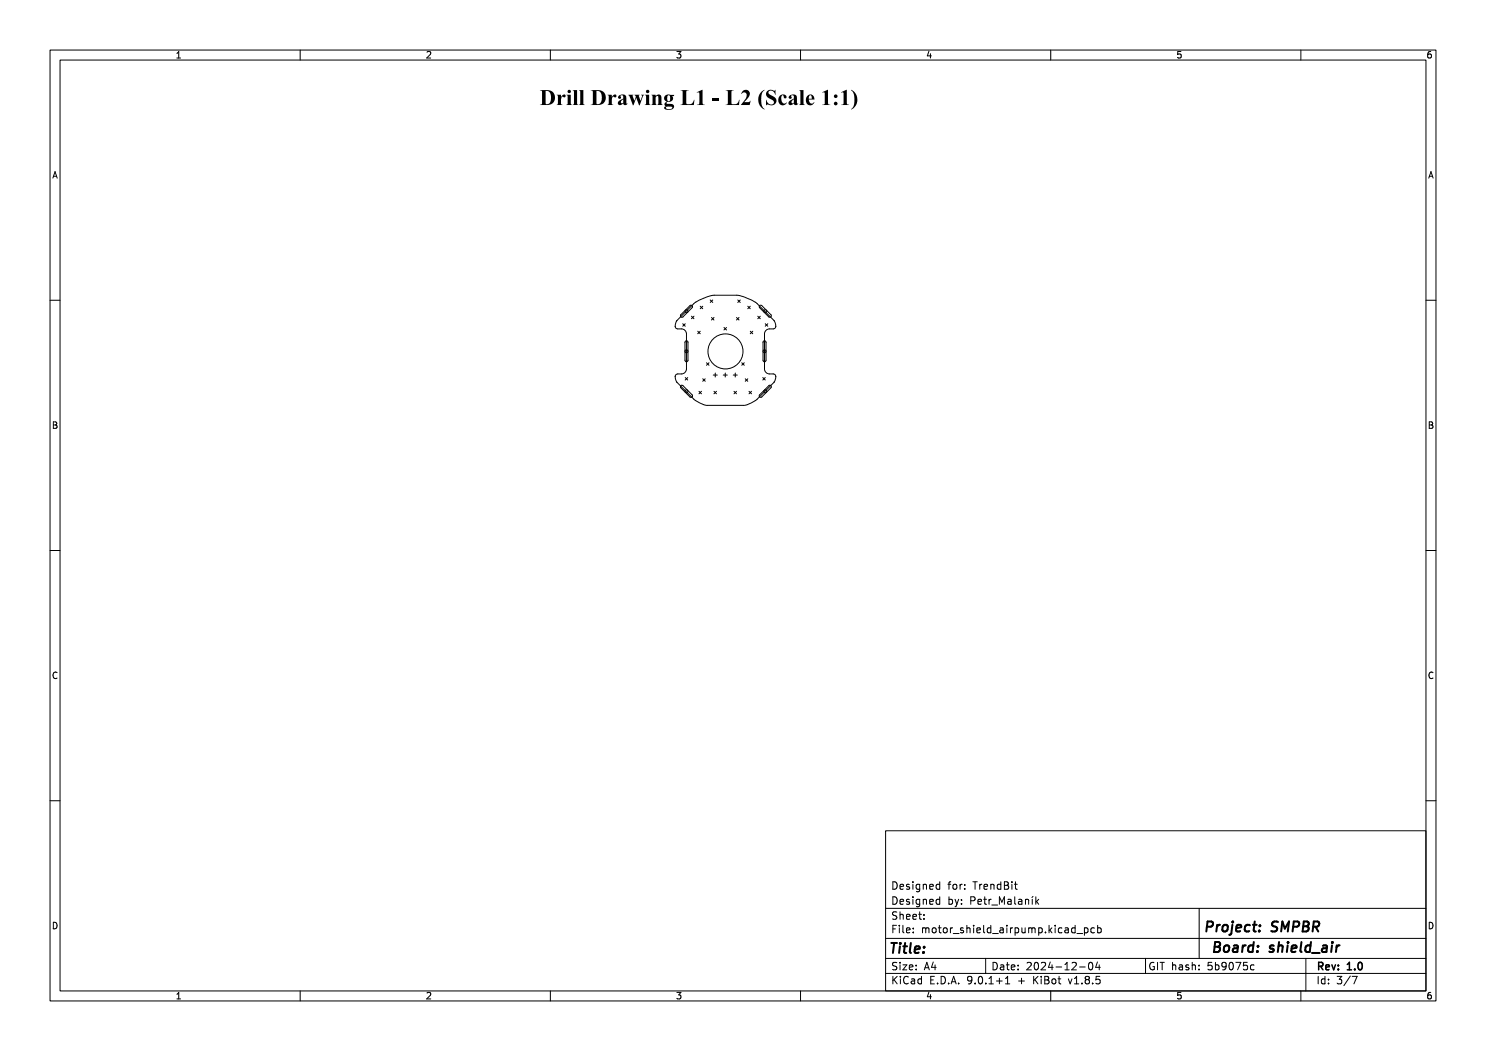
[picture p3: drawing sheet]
<svg xmlns="http://www.w3.org/2000/svg" width="297mm" height="210mm" viewBox="0 0 297 210" stroke-linecap="round" stroke-linejoin="round" font-family="sans-serif">
<g fill="none" stroke="#000" stroke-width=".2">
<path d="M10 10h277v190h-277zM12 12h273v186h-273zM35.3 11.6h.8M35.3 10.7l.4-.4v1.3M60 10v2M85.3 10.4l.5-.1 .3 .4-.8 .9h.8M110 10v2M135.3 10.3h.8l-.4 .5 .3 .1v.6l-.2 .1-.5-.1M160 10v2M185.7 10.2l-.4 1h.9M186 10.7v.9M210 10v2"/>
<path d="M236 10.3h-.6l-.1 .6 .2-.1 .5 .1 .1 .1-.1 .5-.2 .1-.5-.1M260 10v2M286 10.3l-.4 .1-.2 .2-.1 .7 .3 .3 .4-.1 .1-.5-.1-.1-.4-.1-.3 .2M10.6 35.6l.4-1.3 .4 1.3M10.7 35.2h.6M285.6 35.6l.4-1.3 .4 1.3M285.7 35.2h.6M10 60h2M142 59.9l.5 .5M142.5 59.9l-.5 .5M147.5 59.9l.5 .5M148 59.9l-.5 .5"/>
<path d="M285 60h2M135.3 64l3.4-3.3a9.4 9.4 0 0 1 4-1.7h4.6a9.4 9.4 0 0 1 4 1.7l3.4 3.3a1.42 1.42 0 0 1 .1 1.7h-.3a1.36 1.36 0 0 0-1.6 .6l-.1 7.4a1 1 0 0 0 1 1h.7a.95 .95 0 0 1 .2 1.6l-3.6 3.7a6 6 0 0 1-2.5 1h-7.2a6.2 6.2 0 0 1-2.7-1.2l-3.4-3.4a1.42 1.42 0 0 1-.1-1.6l.3-.1a1.35 1.35 0 0 0 1.6-.6l.1-7.4a1 1 0 0 0-1-1h-.7a.95 .95 0 0 1-.2-1.6zM136.1 62.9l1.8-1.8h.4v.4l-1.8 1.8h-.4zM136.1 77.1h.4l1.8 1.8v.4h-.4l-1.8-1.8zM136.5 64.7l.5 .5M137 64.7l-.5 .5M137 75.4l.5 .5M137.1 68.1a.3 .3 0 0 1 .4 .3v3.6a.3 .3 0 0 1-.3 .3 .3 .3 0 0 1-.3-.3v-3.6zM137.5 75.4l-.5 .5M138.2 63.2l.5 .5M138.7 63.2l-.5 .5M139.5 66.2l.5 .5"/>
<path d="M139.7 78.2l.5 .5M140 66.2l-.5 .5M140 61.2l.5 .5M140.2 78.2l-.5 .5M140.5 75.7l.5 .5M140.5 61.2l-.5 .5M141 75.7l-.5 .5M141.2 72.5l.5 .5M141.7 72.5l-.5 .5M142.2 63.4l.5 .5M142.6 74.9h.8M142.7 78.2l.5 .5"/>
<path d="M142.7 63.4l-.5 .5M143 74.5v.8M143.2 78.2l-.5 .5M144.6 74.9h.8M144.7 65.4l.5 .5M145 74.5v.8M145.2 65.4l-.5 .5M146.6 74.9h.8M146.7 78.2l.5 .5M147 74.5v.8M147.2 63.4l.5 .5M147.2 78.2l-.5 .5"/>
<path d="M147.7 63.4l-.5 .5M148.3 72.5l.5 .5M148.8 72.5l-.5 .5M149 75.7l.5 .5M149.5 61.2l.5 .5M149.5 75.7l-.5 .5M149.7 78.2l.5 .5M150 66.2l.5 .5M150 61.2l-.5 .5M150.2 78.2l-.5 .5M150.5 66.2l-.5 .5M151.5 63.2l.5 .5"/>
<path d="M151.8 78.9l1.9-1.8h.4v.4l-1.9 1.8h-.4zM151.8 61.1h.4l1.9 1.8v.4h-.4l-1.9-1.8zM152 63.2l-.5 .5M152.5 75.4l.5 .5M152.5 68.2l.2-.1a.3 .3 0 0 1 .4 .3v3.6a.3 .3 0 0 1-.3 .3 .3 .3 0 0 1-.3-.3zM153 64.7l.5 .5M153 75.4l-.5 .5M153.5 64.7l-.5 .5M10.7 84.3h.4l.2 .2-.2 .4 .2 .1 .1 .3-.2 .3h-.5zM10.7 84.9h.4M285.7 84.3h.4l.2 .2-.2 .4 .2 .1 .1 .3-.2 .3h-.5zM285.7 84.9h.4"/>
<path d="M10 110h2M285 110h2M11.4 134.4a.62 .62 0 0 0-.9 .5 .62 .62 0 0 0 .7 .7l.2-.1M286.4 134.4a.62 .62 0 0 0-.9 .5 .62 .62 0 0 0 .7 .7l.2-.1M10 160h2M285 160h2M177 166h108v32h-108zM178.5 176.2a.76 .76 0 0 1 .8 .7 .76 .76 0 0 1-.8 .8zM178.5 179.2a.76 .76 0 0 1 .8 .7 .76 .76 0 0 1-.8 .8zM179.9 177.2l.7-.1-.1-.3-.4-.1-.2 .2 .1 .7h.5M181.7 176.8l-.3-.1-.2 .2v.2l.5 .2v.3h-.5M181.7 179.8l-.3-.1-.2 .2v.2l.5 .2v.3h-.5"/>
<path d="M182.5 176.2v.1M182.5 176.7v1M182.5 179.2v.1M182.5 179.7v1M183.8 176.8l-.4-.1-.3 .3 .1 .6h.6M183.8 179.8l-.4-.1-.3 .3 .1 .6h.6M183.8 179.7v1.2l-.3 .3-.3-.1M183.8 176.7v1.2l-.3 .3-.3-.1M184.5 179.8l.2-.1 .4 .1 .1 .9M184.5 176.7v1M184.5 179.7v1M184.5 176.8l.2-.1 .4 .1 .1 .9"/>
<path d="M185.8 177.2l.7-.1v-.3l-.5-.1-.2 .2 .1 .7h.6M187.8 176.8l-.4-.1-.3 .3 .1 .6h.6M187.8 179.8l-.4-.1-.3 .3 .1 .6h.6M187.8 176.2v1.5M187.8 179.2v1.5M189.5 176.7h.5M189.7 179.8l.4-.1 .3 .3-.2 .6h-.5M189.7 179.2v1.5M190 176.2l-.3 .2v1.3M190.6 176.8l.4-.1 .2 .3v.4l-.2 .3-.4-.1-.1-.2zM190.9 179.7l.3 1M191.6 179.7l-.4 1"/>
<path d="M191.9 176.7v1M192.2 179.8v.1M192.3 176.7l-.4 .3M192.8 177.6v.1M192.8 176.8v.1M194 180l.7-.1 .2-.2-.1-.4-.2-.1h-.6v1.5M194.5 176.2h.8M194.9 176.2v1.5M195.8 176.7v1M196.2 176.7l-.4 .3M196.6 179.7h.6M196.7 177.2l.7-.1-.1-.3-.4-.1-.2 .2v.7h.6"/>
<path d="M196.8 179.2v1.3l.4 .2M197.7 179.7v1M198 176.7v1M198 176.8l.2-.1 .4 .1 .1 .9M198.1 179.7l-.4 .3M200 176.8l-.4-.1-.3 .3 .2 .6h.5M200 176.2v1.5M200.7 176.2l.8 .1v.3l-.3 .3a.4 .4 0 0 1 .4 .4 .4 .4 0 0 1-.3 .4h-.6zM200.7 176.9h.5M201.5 179.8h.5l.1 .9M202.2 176.2v.1M202.2 176.7v1"/>
<path d="M202.7 176.7h.6M202.8 179.2v1.3l.2 .2M203 176.2v1.3l.3 .2M203.6 179.8h.6v.9M205 179.8l.2-.1 .3 .1 .1 .9M205 179.7v1M206.3 179.7v1M206.5 179.1l-.3 .2M207 179.2v1.5M207.6 179.7l-.6 .6M10.7 184.3a.66 .66 0 0 1 .7 .6 .66 .66 0 0 1-.7 .7zM35.3 198.7l.4-.4v1.3"/>
<path d="M35.3 199.6h.8M60 198v2M85.3 198.4l.5-.1 .3 .4-.8 .9h.8M110 198v2M135.3 198.3h.8l-.4 .5 .3 .1v.6l-.2 .1-.5-.1M160 198v2M177 194.5h108M177 191.5h108M177 187.5h108M177 181.5h108M178.5 195.1v1.5M178.5 185.6h.5"/>
<path d="M178.7 195.7l.6 .9M179.2 184.9h-.7v1.5M179.2 192.4l-.5-.1-.2 .1v.5l.6 .3 .1 .3-.2 .3-.6-.1M179.2 182.3l-.5-.1-.2 .1v.5l.6 .3 .1 .3-.2 .3-.6-.1M179.3 195.1l-.8 .9M179.7 184.9v.1M179.7 185.4v1M179.9 182.8l.2-.1 .4 .1v.9M179.9 180.2l.7-.1-.1-.3-.4-.1-.2 .2 .1 .7h.5M179.9 182.2v1.5M179.9 192.3v.1M179.9 192.8v1"/>
<path d="M180 195.1v.1M180 195.6v1M180.5 192.8h.7l-.7 1h.7M180.5 184.9v1.3l.2 .2M181.2 183.2l.7-.1-.1-.3-.4-.1-.2 .2v.7h.6M181.2 185.9l.7-.2-.1-.2-.4-.1-.2 .2v.7h.6M181.5 195.2a.71 .71 0 0 0-1 .5 .71 .71 0 0 0 .7 .9l.3-.1M181.7 193.3l.8-.1-.1-.3-.4-.1-.3 .2 .1 .7h.6M182.2 195.7h.5l.1 .9M182.5 183.2l.7-.1-.1-.3-.4-.1-.2 .2v.7h.6M182.5 186.3v.1M182.5 185.5v.1"/>
<path d="M182.8 196h-.5l-.2 .2 .2 .4 .5-.1M183.1 193.7v.1M183.1 192.9v.1M183.6 182.7h.6M183.8 182.2v1.3l.4 .2M184.2 195.7l-.5-.1-.2 .3 .1 .6h.6M184.2 195.1v1.5M184.4 185.5l.4-.1 .2 .2M184.4 185.4v1M184.7 183.6v.1M184.7 182.8v.1M184.7 193.8l.5-1.5 .5 1.5"/>
<path d="M184.9 193.4h.7M185 185.6l.2-.2 .4 .1 .1 .9M185 185.6v.8M185.7 198.2l-.4 1h.9M185.8 180.2l.7-.1v-.3l-.5-.1-.2 .2 .1 .7h.6M186 198.7v.9M186 195.8h.5M186.4 185.5l.2-.1 .4 .1 .1 .6-.1 .2-.4 .1-.2-.1zM186.5 192.2l-.3 1.1h.9M186.7 195.1h-.7v1.5h.7M186.9 192.8v1M187.4 196.5v.1"/>
<path d="M187.5 185.4h.6M187.7 184.9v1.3l.4 .2M188.1 195.1a.76 .76 0 0 1 .9 .7 .76 .76 0 0 1-.9 .8zM188.6 185.5l.2-.1 .4 .1 .1 .6-.1 .2-.4 .1-.2-.1zM189.6 196.5v.1M190 185.4v1M190.1 196.6l.5-1.5 .5 1.5M190.2 196.2h.8M190.4 185.4l-.4 .3M190.5 186.5h1.2M191.2 180.7l-.3 .5M191.6 196.5v.1"/>
<path d="M192.2 180.6v.1M192.5 185.5l-.3-.1-.2 .2v.2l.5 .2v.3h-.5M193.2 185.5l.3-.1 .3 .1 .1 .9M193.2 184.9v1.5M194.2 195.7l-.2 .3h-.3l-.3-.3 .1-.5 .5-.1 .2 .1a.99 .99 0 0 1-.4 1.4h-.3M194.6 184.9v.1M194.6 185.4v1M194.9 196.5v.1M195.2 185.9l.8-.2-.1-.2-.4-.1-.3 .2 .1 .7h.6M195.5 180.2l.7-.1-.1-.3-.4-.1-.2 .2v.7h.6M195.7 195.2l.2-.1a.8 .8 0 0 1 .5 .7 .8 .8 0 0 1-.5 .8l-.2-.1-.2-.5zM196.6 184.9v1.3l.2 .2"/>
<path d="M197 191.5v3M197 196.5v.1M197.7 196.6h.8M197.7 195.5l.4-.4v1.5M198 185.5l-.4-.1-.3 .3 .2 .6h.5M198 184.9v1.5M198.2 180.8h1.2M198.4 186.5h1.1M198.5 192.3a.76 .76 0 0 1 .8 .7 .76 .76 0 0 1-.8 .8zM199.2 196h1.1M199.7 180.7v-1.5l.5 1.1 .5-1.1v1.5M199.7 195.4v1.2"/>
<path d="M199.9 185.5h.6v.9M200 192.9h.6v.9M200.5 185.7l-.5 .1-.2 .2 .2 .4 .5-.1M200.6 193.2h-.5l-.2 .2 .2 .4 .5-.1M201 196.6h.8M201 195.5l.4-.4v1.5M201.1 192.8h.6M201.2 184.9v.1M201.2 185.4v1M201.3 192.3v1.3l.4 .2M202 185.4v1M202.1 180.1h-.5l-.2 .2 .2 .4 .5-.1"/>
<path d="M202.1 193.3l.7-.1v-.3l-.5-.1-.2 .2 .1 .7h.6M202.4 185.4l-.4 .3M202.9 185.4v1.5M202.9 185.5l.4-.1 .3 .3-.1 .6h-.6M203.5 193.7v.1M203.5 192.9v.1M203.6 196h1.1M204.2 195.4v1.2M204.2 180.1h-.5l-.2 .2 .2 .4 .5-.1M204.2 185.4l.1 .9 .4 .1 .2-.1M204.9 185.4v1M205.3 192.4l.5-.1 .3 .4-.9 1.1h.9"/>
<path d="M205.6 185.5l.4-.1 .2 .2M205.6 185.4v1M206.2 185.6l.3-.2 .3 .1 .1 .9M206.2 185.6v.8M206.6 195.1v1.5M206.8 195.7l.7 .9M206.8 192.4l.3-.1a.8 .8 0 0 1 .5 .7 .8 .8 0 0 1-.5 .8l-.3-.1-.1-.5zM207.2 180.1l.4 .6M207.5 195.1l-.9 .9M207.6 185.5l.4-.1 .3 .3-.1 .6h-.6M207.6 185.4v1.5M208.1 195.1v.1"/>
<path d="M208.1 195.6v1M208.1 192.4l.6-.1 .3 .4-.9 1.1h.9M208.8 195.1l.7 .1 .1 .3-.3 .3a.4 .4 0 0 1 .4 .4 .4 .4 0 0 1-.3 .4h-.6zM208.8 195.8h.5M209 186.3v.1M209.7 184.9v1.5M209.8 185.8l.4 .6M209.9 192.2l-.3 1.1h.9M210 198v2M210.2 185.4l-.5 .6M210.3 192.8v1M210.4 195.7l.3-.1 .3 .3v.4l-.3 .3-.3-.1-.2-.2z"/>
<path d="M210.9 184.9v.1M210.9 185.4v1M211.1 193.2h1.1M211.5 195.6h.5M211.7 195.1v1.3l.3 .2M212.2 185.5l-.4-.1-.3 .3 .2 .6h.5M212.8 193.8h.9M212.8 192.7l.5-.4v1.5M212.9 185.5h.6v.9M213.5 195.6l.4 1 .3-1M213.5 185.7l-.5 .1-.2 .2 .2 .4 .5-.1M214.3 192.4l.5-.1 .3 .4-.9 1.1h.9"/>
<path d="M214.7 196.6h.9M214.7 195.5l.5-.4v1.5M214.9 185.5l-.4-.1-.3 .3 .1 .6h.6M214.9 184.9v1.5M215.2 186.5h1.2M215.8 193.2h1.1M216.2 196.5v.1M216.7 185.5l.5-.1 .3 .3-.2 .6h-.6M216.7 185.4v1.5M217.2 195.7l-.3 .3v.3l.3 .3h.3l.2-.3v-.3l-.2-.3M217.2 195.7l-.3-.3 .3-.3h.3l.2 .3-.2 .3M217.2 195.7h.3"/>
<path d="M217.7 192.4l.2-.1a.8 .8 0 0 1 .5 .7 .8 .8 0 0 1-.5 .8l-.2-.1-.1-.5zM218.4 196.5v.1M218.7 185.5l-.4-.1-.3 .3 .2 .6h.5M219.3 192.2l-.3 1.1h.9M219.4 185.5l.4-.1 .3 .3-.1 .6h-.6M219.4 184.9v1.5M219.7 192.8v1M219.8 195.1h-.7l-.1 .7 .2-.1h.5l.2 .3-.1 .5-.2 .1-.6-.1M228.9 191.5v3M230.6 192.4a.7 .7 0 0 0-.8 .6 .7 .7 0 0 0 .8 .7l.1-.5h-.3M231.4 192.3v1.5M231.9 192.3h.8"/>
<path d="M232.3 192.3v1.5M234.4 192.9l.2-.1 .3 .1 .1 .9M234.4 192.3v1.5M235.7 192.9h.6l.1 .9M236 198.3h-.6l-.1 .6 .2-.1 .5 .1 .1 .1-.1 .5-.2 .1-.5-.1M236.4 193.2h-.5l-.3 .2 .3 .4 .5-.1M237.6 192.9l-.4-.1-.2 .2 .1 .2 .5 .2v.3h-.6M238.3 192.9l.2-.1 .4 .1v.9M238.3 192.3v1.5M239.6 193.7v.1M239.6 192.9v.1M239.7 181.5v10"/>
<path d="M242.2 192.3h-.7l-.1 .7 .2-.1h.5l.2 .3-.1 .5-.2 .1-.6-.1M242.9 192.9l.5-.1 .2 .3-.1 .6h-.6M242.9 192.3v1.5M245.1 192.9l-.3 .3h-.3l-.3-.3 .2-.5 .4-.1 .2 .1a.99 .99 0 0 1-.4 1.4h-.2M245.8 192.4l.2-.1a.8 .8 0 0 1 .5 .7 .8 .8 0 0 1-.5 .8l-.2-.1-.2-.5zM247 192.3h1l-.6 1.5M249.3 192.3h-.7l-.1 .7 .2-.1h.5l.2 .3-.1 .5-.2 .1-.6-.1M250.6 192.9l-.4-.1-.3 .3 .2 .6h.5M260 198v2M261 191.5v6.5M263.5 195.1v1.5M264.8 195.7l-.4-.1-.3 .3 .1 .6h.6"/>
<path d="M264.8 195.1v1.5M265.5 196.5v.1M265.5 195.7v.1M267.2 195.1h1l-.5 .6 .4 .1v.7l-.2 .1-.7-.1M269.9 195l-1.3 2M270.2 195.1h1l-.6 1.5M285.7 184.3a.66 .66 0 0 1 .7 .6 .66 .66 0 0 1-.7 .7zM286 198.3l-.4 .1-.2 .2-.1 .8 .3 .2 .4-.1 .1-.5-.1-.1-.4-.1-.3 .2"/>
<circle cx="137.2" cy="78.2" r=".3"/>
<circle cx="137.2" cy="70.2" r=".3"/>
<circle cx="137.2" cy="62.2" r=".3"/>
<circle cx="145" cy="70.2" r="3.5"/>
<circle cx="152.8" cy="70.2" r=".3"/>
<circle cx="153" cy="78.2" r=".3"/>
<circle cx="153" cy="62.2" r=".3"/>
</g>
<path d="M263.6 193.1l.7-.1 .1-.2-.1-.4-.2-.1h-.5v1.5M263.9 193.1l.5 .7M265 193.3l.7-.2-.1-.2-.4-.1-.2 .2 .1 .7h.5M266.2 192.8l.4 1 .3-1M267.5 193.6v.2M267.5 192.9v.1M269.3 193.8h.8M269.3 192.7l.4-.4v1.5M270.8 193.6v.2M271.6 192.4l.2-.1a.8 .8 0 0 1 .5 .7 .8 .8 0 0 1-.5 .8l-.2-.2-.2-.4z" fill="none" stroke="#000" stroke-width=".3"/>
<g fill="#000">
<path d="M107.9 18h1.4a1.5 1.5 0 0 1 1.6 1.5 1.5 1.5 0 0 1-1.6 1.5h-1.4l.4-.2v-.3h.8v.2a.58 .58 0 0 0 .6 .1 .58 .58 0 0 0 .4-.6 1.41 1.41 0 0 0-.8-2h-.2v2.3h-.8v-2.2z" fill-rule="evenodd"/>
<path d="M111.3 18.9h.8v.5a.49 .49 0 0 1 .4-.5 .49 .49 0 0 1 .6 .3 .36 .36 0 0 1-.3 .3 .36 .36 0 0 1-.4-.2l-.3 .5v.7v.3l.3 .2h-1.1l.2-.5v-1.3z" fill-rule="evenodd"/>
<path d="M113.2 18.9h.9v1.9l.2 .2h-1.1l.3-.4-.1-1.4z" fill-rule="evenodd"/>
<path d="M114.5 18h.8l.1 2.8 .2 .2h-1.1l.2-.4v-2.4z" fill-rule="evenodd"/>
<path d="M115.7 18h.9v2.8l.2 .2h-1.1l.3-.4v-2.4z" fill-rule="evenodd"/>
<path d="M118.1 18h1.3a1.5 1.5 0 0 1 1.7 1.5 1.5 1.5 0 0 1-1.7 1.5h-1.3l.3-.2 .1-.3h.7v.2a.58 .58 0 0 0 .7 .1 .58 .58 0 0 0 .3-.6 1.41 1.41 0 0 0-.7-2h-.3v2.3h-.7v-2.2z" fill-rule="evenodd"/>
<path d="M121.4 18.9h.9v.5a.49 .49 0 0 1 .3-.5 .49 .49 0 0 1 .6 .3 .36 .36 0 0 1-.3 .3 .36 .36 0 0 1-.4-.2l-.2 .5v.7v.3l.3 .2h-1.2l.3-.5v-1.3z" fill-rule="evenodd"/>
<path d="M123.6 19.2a.85 .85 0 0 1 1-.3 .85 .85 0 0 1 .6 .8v.9l.2 .1a.42 .42 0 0 1-.4 .3 .42 .42 0 0 1-.4-.3 .56 .56 0 0 1-.6 .4 .56 .56 0 0 1-.5-.5v-.2h.6l.2 .2 .3-.1v-.7l-.5 .6h-.6l.3-.3 .8-.4v-.4a.27 .27 0 0 0-.4-.3 .27 .27 0 0 0-.1 .5 .32 .32 0 0 1-.4 .2 .32 .32 0 0 1-.1-.5z" fill-rule="evenodd"/>
<path d="M128.9 18.9h.8l.1 1.9 .2 .2h-1.1l.2-.4v-1.4z" fill-rule="evenodd"/>
<path d="M130.2 18.9h.8v.3a.64 .64 0 0 1 .9-.3 .64 .64 0 0 1 .3 .8v1.1l.2 .2h-1l.2-.3v-1.3a.23 .23 0 0 0-.2-.2 .23 .23 0 0 0-.3 .1l-.1 1.2 .2 .5h-1l.2-.5v-1.3z" fill-rule="evenodd"/>
<path d="M133 19.1l.6-.2 1.1 .1v.2h-.4a.79 .79 0 0 1 0 1 .79 .79 0 0 1-1 .2v.3h.5a.64 .64 0 0 1 .9 .6 .64 .64 0 0 1-.8 .6 .86 .86 0 0 1-1.2-.4h.4a.78 .78 0 0 0 1.3-.1l-.9-.1-.8 .2 .4-.3a.49 .49 0 0 1-.3-.5 .49 .49 0 0 1 .5-.4l-.4-.3-.2-.3h.6l.1 .2a.29 .29 0 0 0 .2 .3 .29 .29 0 0 0 .3-.3v-.7a.26 .26 0 0 0-.3-.2 .26 .26 0 0 0-.2 .2l-.1 .5h-.6z" fill-rule="evenodd"/>
<path d="M136 18h1.6l-.4 .3v2.3a.94 .94 0 0 0 .9 .2 .94 .94 0 0 0 .6-.9v1.1h-2.7l.4-.2v-.3v-2.2z" fill-rule="evenodd"/>
<path d="M139.2 18.4l1.2-.5v2.7l.1 .3 .4 .1h-1.6l.4-.3 .1-1.9-.1-.3z" fill-rule="evenodd"/>
<path d="M142.4 19.7h1.3v.5h-1.3z" fill-rule="evenodd"/>
<path d="M145 18h1.6l-.4 .3v2.3a.94 .94 0 0 0 1 .2 .94 .94 0 0 0 .5-.9v1.1h-2.7l.4-.2 .1-.3v-2.2z" fill-rule="evenodd"/>
<path d="M152.1 18.4l.7-.5a3.2 3.2 0 0 0-.2 3.8l.2 .2a2.2 2.2 0 0 1-.7-3.5z" fill-rule="evenodd"/>
<path d="M153.4 18.2a1.69 1.69 0 0 1 1.5-.1l.1-.2v1a.84 .84 0 0 0-.5-.7 .84 .84 0 0 0-.9 .2l.1 .4a2.28 2.28 0 0 1 1.5 1.3 1.2 1.2 0 0 1-1.9 .8l-.2 .2v-1.2a.98 .98 0 0 0 1.5 .8 .62 .62 0 0 0-.5-.9 .99 .99 0 0 1-.9-.6 .99 .99 0 0 1 .2-1z" fill-rule="evenodd"/>
<path d="M157.7 19.2a.85 .85 0 0 1 1-.3 .85 .85 0 0 1 .6 .8v.9l.2 .1a.42 .42 0 0 1-.4 .3 .42 .42 0 0 1-.4-.3 .56 .56 0 0 1-.6 .4 .56 .56 0 0 1-.5-.5v-.2h.6l.2 .2 .3-.1v-.7l-.5 .6h-.6l.3-.3 .8-.4v-.4a.27 .27 0 0 0-.4-.3 .27 .27 0 0 0-.1 .5 .32 .32 0 0 1-.4 .2 .32 .32 0 0 1-.1-.5z" fill-rule="evenodd"/>
<path d="M159.7 18h.9v2.8l.2 .2h-1.1l.3-.4v-2.4z" fill-rule="evenodd"/>
<path d="M161.3 19.2a.83 .83 0 0 1 1-.2 .83 .83 0 0 1 .5 .9h-1.1a.58 .58 0 0 0 .3 .7 .58 .58 0 0 0 .7-.2 .85 .85 0 0 1-1 .6 .85 .85 0 0 1-.6-1v-.3h1.1l-.1-.6a.4 .4 0 0 0-.4 .1 .4 .4 0 0 0-.1 .5h-.5z" fill-rule="evenodd"/>
<path d="M164.3 18.4l1.2-.5v2.7l.1 .3 .3 .1h-1.5l.4-.3 .1-1.9-.1-.3z" fill-rule="evenodd"/>
<path d="M168.1 18.4l1.2-.5v2.7l.1 .3 .3 .1h-1.6l.5-.3v-1.9l-.1-.3z" fill-rule="evenodd"/>
<path d="M125.6 18.9h1l-.2 .2 .4 1 .3-.8-.3-.4h1.1l-.2 .2 .3 1 .3-.9-.2-.3 .6 .1-.2 .2-.6 1.9h-.2l-.5-1.6-.6 1.6h-.1l-.7-1.8z" fill-rule="evenodd"/>
<path d="M148.5 18.1a.87 .87 0 0 1 1.3 .2 .87 .87 0 0 1-.3 1.2l-.8 .9h1l.3-.3-.2 .9h-1.7l.5-.7a1.21 1.21 0 0 0 .4-1.8h-.4l-.5 .3z" fill-rule="evenodd"/>
<path d="M155.9 19.1a.68 .68 0 0 1 .8-.3 .68 .68 0 0 1 .4 .8 .41 .41 0 0 1-.4-.1 .41 .41 0 0 1-.1-.4l-.2-.1a.99 .99 0 0 0 .5 1.7l.3-.2a.89 .89 0 0 1-1.2 .5 .89 .89 0 0 1-.4-1.2z" fill-rule="evenodd"/>
<path d="M170.1 17.9a2.18 2.18 0 0 1 1.3 2 2.18 2.18 0 0 1-1.3 2 3.2 3.2 0 0 0 .2-3.7z" fill-rule="evenodd"/>
<circle cx="113.8" cy="18.3" r=".34"/>
<circle cx="129.4" cy="18.3" r=".34"/>
<circle cx="167" cy="19.2" r=".36"/>
<circle cx="167" cy="20.7" r=".36"/>
</g>
<g fill="none" stroke="#000" stroke-width=".4">
<path d="M178.1 188.4h1.2M178.7 188.4l-.2 2M179.9 189.1l-.2 1.3M180 188.4l-.1 .2M180.5 189.1h.8M180.9 188.4l-.2 1.7 .1 .2 .3 .1M182 188.4l-.2 1.7 .3 .3M182.8 189.8l1-.2v-.4l-.6-.1-.3 .3v.9h.7M184.6 190.2v.2M184.7 189.2v.2M241.2 185.2l1-.1a.52 .52 0 0 0 .3-.5 .52 .52 0 0 0-.4-.5h-.7l-.3 2M242.8 189.2h.6"/>
<path d="M242.9 188.2l.8 .1a.51 .51 0 0 1 .1 .5 .51 .51 0 0 1-.4 .4l.3 .1a.58 .58 0 0 1-.3 .9h-.8zM243.3 184.8l-.2 1.3M243.8 184.8l-.4 .1-.2 .3M244.5 185a.52 .52 0 0 1 .5-.2 .52 .52 0 0 1 .4 .4l-.2 .7a.52 .52 0 0 1-.5 .2 .52 .52 0 0 1-.4-.4zM244.8 189.1a.52 .52 0 0 1 .5-.2 .52 .52 0 0 1 .4 .4l-.1 .5a.55 .55 0 0 1-.5 .4 .55 .55 0 0 1-.5-.4zM246.3 184.8l-.2 1.7-.4 .3M246.4 184.1v.2M246.6 189h.8l-.1 1.2M247.1 185.5l1-.2-.1-.4h-.7l-.3 .9 .3 .3 .6-.1M247.4 189.4l-.7 .1a.4 .4 0 0 0-.3 .3 .4 .4 0 0 0 .2 .4l.7-.1M248.4 188.9l-.2 1.3M249 188.9l-.4 .1-.2 .3"/>
<path d="M249.8 184.9a.66 .66 0 0 0-1 .3v.5l.1 .3h.8M250.4 184.8h.8M250.5 189a.66 .66 0 0 0-1 .3l-.1 .5 .2 .3h.8M250.6 188.2l-.3 2M250.8 184.1l-.2 1.7v.2l.4 .1M251.3 190v.2M251.4 189v.2M251.7 185.9v.2M251.8 184.9v.2M254.6 189a.5 .5 0 0 0-.8 .2l.1 .3 .6 .2 .1 .1-.4 .4-.5-.1M255.4 184.2a.85 .85 0 0 0-1 .1 .45 .45 0 0 0 .2 .8l.5 .2a.51 .51 0 0 1 .1 .5 .51 .51 0 0 1-.4 .3l-.7-.1M255.5 189.1a.49 .49 0 0 1 .9 .1l-.2 1"/>
<path d="M255.6 188.2l-.2 2M256.1 186.1l.2-2 .5 1.5 .8-1.5-.2 2M257.4 188.9l-.2 1.3M257.4 188.2v.2M258.1 189.6l1-.2v-.4l-.6-.1-.3 .3v.9h.7M258.5 185.2l.9-.1a.52 .52 0 0 0 .3-.5 .52 .52 0 0 0-.3-.5h-.8l-.3 2M260.1 188.2l-.2 1.7 .3 .3M260.5 185.1h.6M260.6 184.1l.8 .1a.51 .51 0 0 1 .2 .5 .51 .51 0 0 1-.5 .4l.3 .1a.58 .58 0 0 1-.3 .9h-.8zM261.9 189a.66 .66 0 0 0-1 .3v.5l.1 .3h.8M262 188.2l-.2 2M262.2 190.4h1.5"/>
<path d="M262.5 185.2l.9-.1a.52 .52 0 0 0 .3-.5 .52 .52 0 0 0-.3-.5h-.8l-.3 2M262.9 185.2l.6 .9M264.4 189h.8l-.1 1.2M265.2 189.4l-.7 .1a.4 .4 0 0 0-.3 .3 .4 .4 0 0 0 .2 .4l.7-.1M266.2 188.9l-.1 1.3M266.3 188.2v.2M267.2 188.9l-.2 1.3M267.7 188.9l-.3 .1-.3 .3"/>
</g>
<text font-size="4.3" fill="#fff" x="97" y="21.3">Drill Drawing L1 - L2 (Scale 1:1)</text>
<g font-size="2.7" fill="#fff">
<text x="240.4" y="186.2">Project: SMPBR</text>
<text x="241.9" y="190.3">Board: shield_air</text>
<text x="177.4" y="192.1">Title:</text>
</g>
<g font-size="2" fill="#fff">
<text x="178" y="177.8">Designed for: TrendBit</text>
<text x="178" y="180.8">Designed by: Petr_Malaník</text>
<text x="178" y="183.8">Sheet:</text>
<text x="178" y="186.5">File: motor_shield_airpump.kicad_pcb</text>
<text x="178" y="193.9">Size: A4</text>
<text x="178" y="196.7">KiCad E.D.A. 9.0.1+1 + KiBot v1.8.5</text>
<text x="198" y="193.9">Date: 2024-12-04</text>
<text x="229.4" y="193.9">GIT hash: 5b9075c</text>
<text x="263" y="196.7">Id: 3/7</text>
<text x="263" y="193.9">Rev: 1.0</text>
</g>
<g font-size="1.7" fill="#fff">
<text x="35" y="11.6">1</text>
<text x="85" y="11.6">2</text>
<text x="135" y="11.6">3</text>
<text x="185" y="11.6">4</text>
<text x="235" y="11.6">5</text>
<text x="285" y="11.6">6</text>
<text x="10.5" y="35.6">A</text>
<text x="285.5" y="35.6">A</text>
<text x="10.5" y="85.6">B</text>
<text x="285.5" y="85.6">B</text>
<text x="10.5" y="135.7">C</text>
<text x="285.5" y="135.7">C</text>
<text x="10.5" y="185.6">D</text>
<text x="285.5" y="185.6">D</text>
<text x="35" y="199.7">1</text>
<text x="85" y="199.7">2</text>
<text x="135" y="199.7">3</text>
<text x="185" y="199.7">4</text>
<text x="235" y="199.7">5</text>
<text x="285" y="199.7">6</text>
</g>
</svg>
